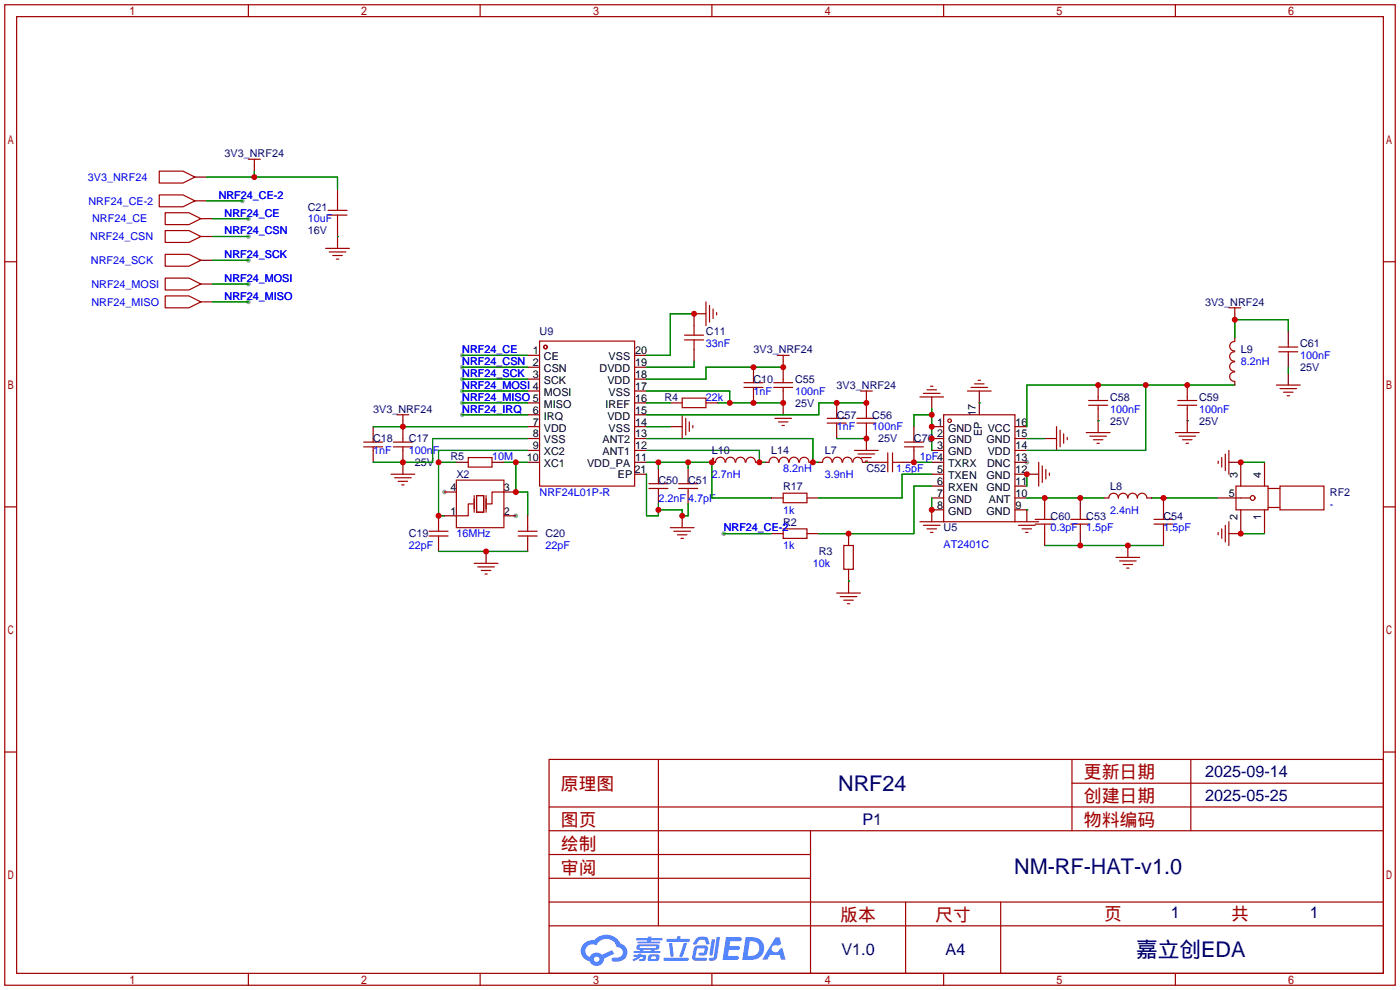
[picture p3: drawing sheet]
<svg xmlns="http://www.w3.org/2000/svg" width="299mm" height="212mm" viewBox="0 0 299 212" stroke-linecap="round" stroke-linejoin="round" font-family="sans-serif">
<g fill="#999">
<circle cx="219.5" cy="98.8" r=".51"/>
<circle cx="95" cy="105.2" r=".51"/>
<circle cx="110.2" cy="110.2" r=".51"/>
<circle cx="98.8" cy="75.9" r=".51"/>
<circle cx="98.8" cy="78.5" r=".51"/>
<circle cx="98.8" cy="81" r=".51"/>
<circle cx="98.8" cy="83.6" r=".51"/>
<circle cx="98.8" cy="86.1" r=".51"/>
<circle cx="98.8" cy="88.6" r=".51"/>
<circle cx="154.7" cy="114" r=".51"/>
<circle cx="53.1" cy="46.7" r=".51"/>
<circle cx="53.1" cy="50.5" r=".51"/>
<circle cx="53.1" cy="55.6" r=".51"/>
<circle cx="53.1" cy="60.7" r=".51"/>
<circle cx="53.1" cy="64.5" r=".51"/>
<circle cx="51.8" cy="42.9" r=".51"/>
</g>
<g fill="none" stroke="#a10000" stroke-width=".25">
<path d="M1 1h297.2v209.6h-297.2zM3.6 3.6h292.1v204.4h-292.1zM53.1 1v2.6M102.6 1v2.6M152.1 1v2.6M201.7 1v2.6M251.2 1v2.6M1 55.9h2.6M295.7 55.9h2.5M1 108.3h2.6M295.7 108.3h2.5M1 160.7h2.6"/>
<path d="M117.3 162.3h178.4v45.7h-178.4zM117.3 177.5h178.4M117.3 172.5h178.4M140.7 162.3v35.6M173.2 177.5v30.5M229.1 162.3v15.2M229.1 167.4h66.6M254.5 162.3v15.2M295.7 160.7h2.5M117.3 182.6h55.9M117.3 197.9h178.4M117.3 192.8h178.4"/>
<path d="M117.3 187.7h55.9M193.5 192.8v15.2M213.9 192.8v15.2M53.1 208v2.6M102.6 208v2.6M152.1 208v2.6M201.7 208v2.6M251.2 208v2.6"/>
</g>
<g fill="#5487ff">
<path d="M155.2 200.3h2.6a.48 .48 0 0 1 .7 .4 .48 .48 0 0 1-.6 .4h-1.8l-.2 1.1h1.9a.43 .43 0 0 1 .4 .4 .43 .43 0 0 1-.5 .4h-1.9l-.2 1.3h1.7a.45 .45 0 0 1 .5 .2 .45 .45 0 0 1-.1 .6h-3.3z"/>
<path d="M165.7 200.3h.9l.4 1.5-.8 .3a.84 .84 0 0 0-1.2 .3 .84 .84 0 0 0 .4 1.1 .84 .84 0 0 0 1.1-.4l.1-.2 .6-.3 .7 2.5h-1l-.2-1h-2.1l-.6 1h-1.1z"/>
<path d="M152.1 200.8h.7l-.5 3.1a.36 .36 0 0 1-.3 .3 .36 .36 0 0 1-.4-.3z"/>
<path d="M153.2 200.2h.7l-.6 4.3a1.13 1.13 0 0 1-1.8 .6l.2-.4h.7l.2-.2z"/>
<path d="M148.9 200.6l.6-.4h1a.77 .77 0 0 1 .9 .5l.3 1-.2 .2h-.5l-.3-.9-.2-.2-1 .1-.7 1-.6-.1-.1-.2z"/>
<path d="M148.4 202.4l.6-.3h1.7a.81 .81 0 0 1 .7 .5 .81 .81 0 0 1-.2 .8 .81 .81 0 0 1-.9 .8h-.7a.32 .32 0 0 1-.3-.3 .32 .32 0 0 1 .4-.3h.7l.2-.9-1.6 .1-.4 1.8 2.2 .1a.32 .32 0 0 1 .3 .4 .32 .32 0 0 1-.4 .2h-2.2l-.5-.3-.1-.5z"/>
<path d="M141.9 204.7h5a.33 .33 0 0 1 .3 .3 .33 .33 0 0 1-.3 .3h-4.9l-.2-.1z"/>
<path d="M146.1 201.5h.8l-.7 2a.98 .98 0 0 1-.7 1.1l-.3-.3z"/>
<path d="M143 201.6h.7l.3 2.5a.34 .34 0 0 1-.3 .4 .34 .34 0 0 1-.4-.3z"/>
<path d="M142.5 200.7h2.1l.3-.6h.6l-.1 .6h1.7a.32 .32 0 0 1 .4 .3 .32 .32 0 0 1-.4 .3h-4.5l-.2-.2z"/>
<path d="M135.5 204.1h.9l.1-.3h.6v.3h.8a.82 .82 0 0 1-.5 1.3h-.8v-.4l.7-.1 .1-.3a.68 .68 0 0 0-1 .4l-1.1 .4-.1-.4 .9-.5h-.7z"/>
<path d="M136 200.5h2.4l.1-.3h.7v.3h2.2l.2 .3-.2 .2h-2.3v.2h1.8l.2 .3-.2 .1h-4.5l-.1-.4h2l.1-.2h-2.3l-.1-.2z"/>
<path d="M159.4 200.3l-.8 4.9h1.7a2.5 2.5 0 0 0 3-2.5 2.5 2.5 0 0 0-3.1-2.4zM160.3 201.1a1.61 1.61 0 0 1 2 1.5 1.61 1.61 0 0 1-1.8 1.7h-.7z"/>
<path d="M136.2 202a.55 .55 0 0 0-.2 .8 .55 .55 0 0 0 .7 .2l.1 .3h-1.3v.3l5.4 .1 .3-.2-.2-.2h-1.2l.2-.3a.7 .7 0 0 0 .8-.3 .7 .7 0 0 0 0-.8l-4.2-.1zM136.8 202.3l3.3-.1 .1 .1-.2 .3h-3.2zM137.5 203h1.7l-.2 .3h-1.4z"/>
<path d="M138.6 204.2a1.05 1.05 0 0 0 0 1.2 2.91 2.91 0 0 0 2.2-.2 .98 .98 0 0 0 0-1.2h-1.6zM139.2 204.5l.9-.1 .1 .4-.2 .2-.8-.1z"/>
<path d="M124.9 201.6a2.23 2.23 0 0 0-.7 2.3 2.23 2.23 0 0 0 1.8 1.6 1.58 1.58 0 0 0 1.8 .9 1.58 1.58 0 0 0 1.3-1.5l2.2-1.1-.5-.7-2.1 1a1.65 1.65 0 0 0-2.7 .4 1.45 1.45 0 0 1-.8-1.9 1.45 1.45 0 0 1 2-.7l.3 .1a2.3 2.3 0 0 1 2.3-1.3 2.3 2.3 0 0 1 2 1.7 1.12 1.12 0 0 1 1.3 1 1.12 1.12 0 0 1-1.1 1.2h-.7a.45 .45 0 0 0-.6 .4 .45 .45 0 0 0 .5 .5 2.21 2.21 0 0 0 2.2-.5 2.21 2.21 0 0 0 .5-2.3 2.13 2.13 0 0 0-1.3-1.1 3.3 3.3 0 0 0-5.6-.7l-1.1 .1zM127 205a.57 .57 0 0 1 1.1 0 .57 .57 0 0 1-1.1 0z"/>
</g>
<g fill="none" stroke="#a10000" stroke-width=".25">
<path d="M34 36.6h5.1l2.6 1.2-2.6 1.3h-5.1zM53.1 34h2.5M54.4 34v1.3M34 41.7h5.1l2.6 1.2-2.6 1.3h-5.1zM35.3 49.3h5.1l2.5 1.2-2.5 1.3h-5.1zM35.3 54.4h5.1l2.5 1.2-2.5 1.3h-5.1zM35.3 59.4h5.1l2.5 1.3-2.5 1.3h-5.1zM35.3 45.5h5.1l2.5 1.2-2.5 1.3h-5.1zM69.6 53.1h5.1M70.1 46h4.1M70.1 45h4.1M70.4 53.8h3.5"/>
<path d="M71.1 54.6h2.1M71.9 55.4h.5M72.1 42.9v2.1M72.1 46v2M35.3 63.2h5.1l2.5 1.3-2.5 1.3h-5.1zM115.3 72.9h20.3v31h-20.3zM146.3 71.6h4.1M146.3 72.6h4.1M148.3 69.6v2M148.3 72.6v2.1M150.9 64.5v5.1M151.6 65.3v3.5"/>
<path d="M152.4 66v2.1M153.2 66.8v.5M166.1 75.9h2.6M167.4 75.9v1.3M262.6 65.8h2.6M263.9 77.3a1.01 1.01 0 0 0-1.1 1 1.01 1.01 0 0 0 1.1 1M263.9 75.2a1.01 1.01 0 0 0-1.1 1 1.01 1.01 0 0 0 1.1 1M263.9 73a1.01 1.01 0 0 0-1.1 1 1.01 1.01 0 0 0 1.1 1M263.9 79.5a1.01 1.01 0 0 0-1.1 1 1.01 1.01 0 0 0 1.1 1M263.9 65.8v1.3M273.3 75.2h4.1M273.3 74.2h4.1"/>
<path d="M275.3 73.4v.8M275.3 75.2v.7M77.7 95.5h4.1M77.7 94.5h4.1M79.8 93.7v.8M79.8 95.5v.8M84.1 95.5h4M84.1 94.5h4M84.8 88.6h2.6M86.1 88.6v1.3M86.1 93.7v.8M86.1 95.5v.8"/>
<path d="M100.1 97.8h5.1v2h-5.1zM145.8 85.1h5.1v2h-5.1zM145.8 88.6v5.1M146.6 89.4v3.6M147.3 90.2v2M148.1 90.9v.5M152.9 98.8a1.01 1.01 0 0 1 1-1.1 1.01 1.01 0 0 1 1.1 1.1M155.1 98.8a1.01 1.01 0 0 1 1-1.1 1.01 1.01 0 0 1 1 1.1M157.2 98.8a1.01 1.01 0 0 1 1.1-1.1 1.01 1.01 0 0 1 1 1.1M159 82.8h4.1M159 81.8h4.1M159.4 98.8a1.01 1.01 0 0 1 1-1.1 1.01 1.01 0 0 1 1.1 1.1"/>
<path d="M161 81v.8M161 82.8v.8M164.4 98.8a1.01 1.01 0 0 1 1-1.1 1.01 1.01 0 0 1 1 1.1M164.8 88.6h5.1M165.4 82.8h4M165.4 81.8h4M165.6 89.4h3.6M166.4 90.2h2M166.5 98.8a1.01 1.01 0 0 1 1-1.1 1.01 1.01 0 0 1 1 1.1M167.1 90.9h.5M167.4 81v.8M167.4 82.8v.8"/>
<path d="M168.7 98.8a1.01 1.01 0 0 1 1-1.1 1.01 1.01 0 0 1 1 1.1M170.9 98.8a1.01 1.01 0 0 1 1-1.1 1.01 1.01 0 0 1 1 1.1M175.8 98.8a1.01 1.01 0 0 1 1-1.1 1.01 1.01 0 0 1 1 1.1M176.8 89.4h4M176.8 90.4h4M178 98.8a1.01 1.01 0 0 1 1-1.1 1.01 1.01 0 0 1 1 1.1M178.8 88.6v.8M178.8 90.4v.8M180.1 98.8a1.01 1.01 0 0 1 1-1.1 1.01 1.01 0 0 1 1 1.1M182.3 98.8a1.01 1.01 0 0 1 1-1.1 1.01 1.01 0 0 1 1 1.1M182.6 96.3h5.1M183.1 89.4h4.1"/>
<path d="M183.1 90.4h4.1M183.4 97h3.5M183.9 83.6h2.5M184.1 97.8h2.1M184.9 98.6h.5M185.2 83.6v1.2M185.2 88.6v.8M185.2 90.4v.8M187.7 98.8h2M189.7 96.8v4M190.8 96.8v4M190.8 98.8h2"/>
<path d="M193.3 95.5h4.1M193.3 94.5h4.1M195.3 93.7v.8M195.3 95.5v.8M196.6 84.8h5.1M197.4 84.1h3.5M198.1 83.3h2.1M198.9 82.5h.5M201.7 88.6h15.2v22.9h-15.2zM206.8 83.6h5M207.5 82.8h3.6M208.3 82h2"/>
<path d="M209 81.3h.5M222 98.8v5.1M222.8 99.6v3.5M225.8 91.2v5.1M226.6 91.9v3.6M227.3 92.7v2M228.1 93.5v.5M232.2 92.5h5M232.7 86.6h4M232.7 85.6h4M232.9 93.2h3.6M233.7 94h2"/>
<path d="M234.4 94.7h.5M234.7 84.8v.8M234.7 86.6v.8M251.2 92.5h5.1M251.7 86.6h4.1M251.7 85.6h4.1M252 93.2h3.5M252.7 94h2.1M253.5 94.7h.5M253.7 84.8v.8M253.7 86.6v.8M260.3 98.6v.5"/>
<path d="M261.1 97.8v2M261.9 97v3.6M262.6 96.3v5M272.8 82.3h5.1M273.6 83.1h3.5M274.3 83.8h2.1M275.1 84.6h.5M83.6 101.3h5M84.3 102.1h3.6M85.1 102.9h2M85.9 103.6h.5M91.7 113.5h4.1"/>
<path d="M91.7 114.6h4.1M93.7 112.8v.7M93.7 114.6v.7M97.5 102.6h10.2v10.2h-10.2zM101.1 107.7h-1v2.5h-2.6M101.3 105.9v3.6M101.9 105.9h1.5v3.6h-1.5zM103.9 105.9v3.6M107.7 105.2h-2.5v2.5h-1.1M110.7 113.5h4.1M110.7 114.6h4.1M112.8 112.8v.7"/>
<path d="M112.8 114.6v.7M138.7 104.4h4M138.7 103.4h4M140.7 102.6v.8M140.7 104.4v.8M143.3 112.8h5M144 113.5h3.6M144.8 114.3h2M145 104.4h4.1M145 103.4h4.1M145.5 115.1h.5M147.1 102.6v.8"/>
<path d="M147.1 104.4v.8M167.4 105.4h5.1v2h-5.1zM167.4 113h5.1v2.1h-5.1zM180.3 116.6h2.1v5.1h-2.1zM196.6 111.5h5.1M197.4 112.3h3.5M198.1 113h2.1M198.9 113.8h.5M216.9 111.5h5.1M217.7 112.3h3.5M218.4 113h2.1M219.2 113.8h.5"/>
<path d="M221.2 111h4.1M221.2 112h4.1M223.3 109v2M223.3 112v2M223.5 100.3v2.1M224.3 101.1v.5M228.9 111h4M228.9 112h4M230.9 109v2M230.9 112v2M237 106.4a1.02 1.02 0 0 1 1-1 1.02 1.02 0 0 1 1 1 1.02 1.02 0 0 1 1-1 1.02 1.02 0 0 1 1 1 1.02 1.02 0 0 1 1.1-1 1.02 1.02 0 0 1 1 1 1.02 1.02 0 0 1 1-1 1.02 1.02 0 0 1 1 1M238.5 119.1h5.1"/>
<path d="M239.3 119.9h3.5M246.6 111h4.1M246.6 112h4.1M248.7 109v2M248.7 112v2M260.3 113.8v.5M261.1 113v2.1M261.9 112.3v3.5M262.6 111.5v5.1M264.2 103.9h6.8v5.1h-6.8zM265.2 106.4h2M271 108.5h2.6"/>
<path d="M271 104.4h2.6M273.6 103.9h9.4v5.1h-9.4zM101.3 120.4h5.1M102.1 121.2h3.6M102.9 121.9h2M103.6 122.7h.5M178.8 126.7h5.1M179.6 127.5h3.5M180.3 128.3h2.1M181.1 129h.5M240 120.6h2.1M240.8 121.4h.5"/>
<circle cx="116.6" cy="74.2" r=".38"/>
<circle cx="152.4" cy="98" r=".13"/>
<circle cx="202.9" cy="89.9" r=".38"/>
<circle cx="267.7" cy="106.4" r=".51"/>
</g>
<g fill="none" stroke="#870000" stroke-width=".25">
<path d="M41.7 37.8h2.5M54.4 35.3v1.3M41.7 42.9h2.5M42.9 50.5h2.6M42.9 55.6h2.6M42.9 46.7h2.6M72.1 40.4v2.5M72.1 48v5.1M42.9 60.7h2.6M42.9 64.5h2.6M112.8 75.9h2.5M112.8 78.5h2.5"/>
<path d="M135.6 75.9h2.6M135.6 78.5h2.6M148.3 74.7v2.5M150.9 67.1h-2.6v2.5M161 78.5v2.5M167.4 77.2v3.8M263.9 67.1v1.2M263.9 72.1v.8M275.3 70.9v2.5M275.3 75.9v2.6M275.3 79.8v2.5M79.8 91.2v2.5"/>
<path d="M79.8 96.3v2.5M86.1 89.9v3.8M86.1 96.3v5M97.5 98.8h2.6M105.2 98.8h2.5M112.8 81h2.5M112.8 83.6h2.5M112.8 86.1h2.5M112.8 88.6h2.5M112.8 91.2h2.5M112.8 93.7h2.5M112.8 96.3h2.5"/>
<path d="M112.8 98.8h2.5M135.6 81h2.6M135.6 83.6h2.6M135.6 86.1h2.6M135.6 88.6h2.6M135.6 91.2h2.6M135.6 93.7h2.6M135.6 96.3h2.6M135.6 98.8h2.6M143.3 86.1h2.5M143.3 91.2h2.5M150.9 86.1h2.5"/>
<path d="M152.1 98.8h.8M161 83.6v2.5M161.5 98.8h.8M163.6 98.8h.7M167.4 83.6v5M173 98.8h.7M175 98.8h.8M178.8 86.1v2.5M178.8 91.2v2.5M184.4 98.8h3.3M185.2 84.8v3.8M185.2 91.2v5.1"/>
<path d="M195.3 96.3v2.5h-2.5M195.3 91.2v2.5M199.1 91.2h2.6M199.1 93.7h2.6M199.1 96.3h2.6M199.1 98.8h2.6M199.1 84.8v2.6M209.3 83.6v5M216.9 91.2h2.6M216.9 93.7h2.6M216.9 96.3h2.6M216.9 98.8h2.6"/>
<path d="M223.3 93.7h2.5M234.7 82.3v2.5M234.7 87.4v5.1M253.7 82.3v2.5M253.7 87.4v5.1M262.6 98.8h2.6v5.1M263.9 81.5v.8M270.3 98.8v5.1M93.7 110.2v2.6M93.7 115.3v2.6M95 105.2h2.5M95 110.2h2.5"/>
<path d="M103.9 117.9v2.5M107.7 105.2h2.5M107.7 110.2h2.5M112.8 110.2v2.6M112.8 115.3v2.6M135.6 101.3h2.6M140.7 100.1v2.5M140.7 105.2v2.5M145.8 110.2v2.6M147.1 100.1v2.5M147.1 105.2v2.5M164.8 106.4h2.6"/>
<path d="M164.8 114h2.6M172.5 106.4h2.5M172.5 114h2.5M181.4 114v2.6M199.1 101.3h2.6M199.1 103.9h2.6M199.1 106.4h2.6M201.7 109h-2.6v2.5M216.9 101.3h5.1M216.9 103.9h2.6M216.9 106.4h2.6M216.9 109h2.6v2.5"/>
<path d="M223.3 106.4v2.6M223.3 114v2.6M230.9 106.4v2.6M230.9 114v2.6M236 106.4h1M241 116.6v2.5M245.1 106.4h1M248.7 106.4v2.6M248.7 114v2.6M260.1 106.4h5.1M265.2 109v5h-2.6M270.3 109v5"/>
<path d="M181.4 121.7v5"/>
</g>
<g fill="none" stroke="#008700" stroke-width=".25">
<path d="M44.2 37.8h27.9v2.6M54.4 36.6v1.2M44.2 42.9h7.6M45.5 46.7h7.6M45.5 50.5h7.6M45.5 55.6h7.6M72.1 50.5h.1M45.5 60.7h7.6M45.5 64.5h7.6M98.8 75.9h14M98.8 78.5h14M148.3 67.1h-5v8.8h-5.1"/>
<path d="M148.3 77.2v1.3h-10.1M167.4 78.5h-16.5v2.5h-12.7M275.3 70.9v-2.6h-11.4v3.8M275.3 78.5v1.3M79.8 91.2h33M93.7 98.8h3.8M98.8 81h14M98.8 83.6h14M98.8 86.1h14M98.8 88.6h14M107.7 98.8h5.1M110.2 98.8v6.4h2.6v5"/>
<path d="M112.8 96.3h-19.1v13.9h1.3M112.8 93.7h-20.3v5.1h-12.7M138.2 83.6h17.8v2.5M138.2 86.1h5.1M138.2 96.3h24.1v2.5h1.3M138.2 98.8h13.9v7.6h12.7M138.2 93.7h35.5v5.1h1.3M138.2 91.2h5.1M140.7 98.8v1.3M147.1 98.8v1.3M153.4 86.1h14M178.8 93.7h6.4"/>
<path d="M185.2 98.8h.1M185.2 86.1h-10.2v2.5h-36.8M195.3 98.8h3.8M199.1 88.6h-3.8v2.6M199.1 87.4v8.9M209.3 86.1h.1M219.5 93.7h3.8M234.7 89.9h.1M244.9 82.3v14h-25.4M253.7 89.9h.1M263.9 82.3h-44.4v8.9M265.2 98.8h5.1"/>
<path d="M93.7 117.9h19.1M138.2 101.3v8.9h2.5v-2.5M147.1 107.7v2.5h-1.3v-1.2h-5.1M154.7 114h10.1M199.1 101.3h-6.3v5.1h-17.8M199.1 106.4v2.6M199.1 103.9h-3.8v10.1h-20.3M219.5 109h.1M219.5 106.4h16.5M219.5 101.3v2.6M223.3 116.6h25.4M246.1 106.4h14"/>
<path d="M265.2 114h5.1M181.4 124.2h.1"/>
</g>
<g fill="#c00">
<circle cx="93.7" cy="110.2" r=".63"/>
<circle cx="93.7" cy="98.8" r=".63"/>
<circle cx="110.2" cy="105.2" r=".63"/>
<circle cx="110.2" cy="98.8" r=".63"/>
<circle cx="173.7" cy="98.8" r=".63"/>
<circle cx="162.3" cy="98.8" r=".63"/>
<circle cx="140.7" cy="98.8" r=".63"/>
<circle cx="147.1" cy="98.8" r=".63"/>
<circle cx="152.1" cy="98.8" r=".63"/>
<circle cx="145.8" cy="110.2" r=".63"/>
<circle cx="140.7" cy="109" r=".63"/>
<circle cx="195.3" cy="98.8" r=".63"/>
<circle cx="223.3" cy="106.4" r=".63"/>
<circle cx="230.9" cy="106.4" r=".63"/>
<circle cx="248.7" cy="106.4" r=".63"/>
<circle cx="230.9" cy="116.6" r=".63"/>
<circle cx="241" cy="116.6" r=".63"/>
<circle cx="199.1" cy="109" r=".63"/>
<circle cx="219.5" cy="101.3" r=".63"/>
<circle cx="199.1" cy="91.2" r=".63"/>
<circle cx="199.1" cy="93.7" r=".63"/>
<circle cx="199.1" cy="88.6" r=".63"/>
<circle cx="181.4" cy="114" r=".63"/>
<circle cx="265.2" cy="98.8" r=".63"/>
<circle cx="265.2" cy="114" r=".63"/>
<circle cx="54.4" cy="37.8" r=".63"/>
<circle cx="156" cy="86.1" r=".63"/>
<circle cx="161" cy="86.1" r=".63"/>
<circle cx="167.4" cy="86.1" r=".63"/>
<circle cx="185.2" cy="93.7" r=".63"/>
<circle cx="178.8" cy="86.1" r=".63"/>
<circle cx="185.2" cy="86.1" r=".63"/>
<circle cx="161" cy="78.5" r=".63"/>
<circle cx="167.4" cy="78.5" r=".63"/>
<circle cx="148.3" cy="67.1" r=".63"/>
<circle cx="234.7" cy="82.3" r=".63"/>
<circle cx="244.9" cy="82.3" r=".63"/>
<circle cx="253.7" cy="82.3" r=".63"/>
<circle cx="263.9" cy="68.3" r=".63"/>
<circle cx="86.1" cy="91.2" r=".63"/>
<circle cx="86.1" cy="98.8" r=".63"/>
<circle cx="103.9" cy="117.9" r=".63"/>
</g>
<g font-size="4.6" fill="#000080">
<text x="179.1" y="169">NRF24</text>
<text x="216.7" y="186.8">NM-RF-HAT-v1.0</text>
<text x="242.8" y="204.6">嘉立创EDA</text>
</g>
<g font-size="3.8" fill="#a00000">
<text x="231.6" y="166.4">更新日期</text>
<text x="119.9" y="168.9">原理图</text>
<text x="231.6" y="171.5">创建日期</text>
<text x="119.9" y="176.5">图页</text>
<text x="231.6" y="176.5">物料编码</text>
<text x="119.9" y="181.6">绘制</text>
<text x="119.9" y="186.7">审阅</text>
<text x="179.6" y="196.9">版本</text>
<text x="199.9" y="196.9">尺寸</text>
<text x="236" y="196.6">页</text>
<text x="263.1" y="196.6">共</text>
</g>
<g font-size="3.5" fill="#000080">
<text x="257.6" y="166.1">2025-09-14</text>
<text x="257.6" y="171.1">2025-05-25</text>
<text x="184.3" y="176.2">P1</text>
<text x="250.2" y="196.3">1</text>
<text x="280" y="196.3">1</text>
<text x="179.8" y="204.2">V1.0</text>
<text x="202.1" y="204.2">A4</text>
</g>
<g font-size="2.3" fill="#000080">
<text x="48" y="33.6">3V3_NRF24</text>
<text x="65.8" y="45">C21</text>
<text x="65.8" y="50.1">16V</text>
<text x="257.6" y="65.3">3V3_NRF24</text>
<text x="115.3" y="71.7">U9</text>
<text x="150.9" y="71.7">C11</text>
<text x="161" y="75.5">3V3_NRF24</text>
<text x="265.2" y="75.5">L9</text>
<text x="277.9" y="74.2">C61</text>
<text x="161" y="81.8">C10</text>
<text x="169.9" y="81.8">C55</text>
<text x="178.8" y="83.1">3V3_NRF24</text>
<text x="277.9" y="79.3">25V</text>
<text x="79.8" y="88.2">3V3_NRF24</text>
<text x="142" y="85.6">R4</text>
<text x="169.9" y="86.9">25V</text>
<text x="178.8" y="89.5">C57</text>
<text x="186.4" y="89.5">C56</text>
<text x="237.2" y="85.6">C58</text>
<text x="256.3" y="85.6">C59</text>
<text x="79.8" y="94.5">C18</text>
<text x="87.4" y="94.5">C17</text>
<text x="187.7" y="94.5">25V</text>
<text x="195.3" y="94.5">C70</text>
<text x="237.2" y="90.7">25V</text>
<text x="256.3" y="90.7">25V</text>
<text x="88.6" y="99.6">25V</text>
<text x="96.3" y="98.3">R5</text>
<text x="152.1" y="97.1">L10</text>
<text x="164.8" y="97.1">L14</text>
<text x="176.3" y="97.1">L7</text>
<text x="185.2" y="100.9">C52</text>
<text x="97.5" y="102.2">X2</text>
<text x="140.7" y="103.4">C50</text>
<text x="147.1" y="103.4">C51</text>
<text x="167.4" y="104.7">R17</text>
<text x="237.2" y="104.7">L8</text>
<text x="284.2" y="106">RF2</text>
<text x="167.4" y="112.3">R2</text>
<text x="201.7" y="113.6">U5</text>
<text x="224.5" y="111">C60</text>
<text x="232.2" y="111">C53</text>
<text x="248.7" y="111">C54</text>
<text x="87.4" y="114.9">C19</text>
<text x="116.6" y="114.9">C20</text>
<text x="175" y="118.7">R3</text>
</g>
<g font-size="2.3" fill="#00f">
<text x="18.8" y="38.7">3V3_NRF24</text>
<text x="18.9" y="43.7">NRF24_CE-2</text>
<text x="19.7" y="47.5">NRF24_CE</text>
<text x="46.7" y="42.5">NRF24_CE-2</text>
<text x="48" y="46.3">NRF24_CE</text>
<text x="65.8" y="47.5">10uF</text>
<text x="19.3" y="51.4">NRF24_CSN</text>
<text x="48" y="50.1">NRF24_CSN</text>
<text x="19.4" y="56.4">NRF24_SCK</text>
<text x="48" y="55.2">NRF24_SCK</text>
<text x="19.5" y="61.5">NRF24_MOSI</text>
<text x="19.5" y="65.3">NRF24_MISO</text>
<text x="48" y="60.2">NRF24_MOSI</text>
<text x="48" y="64.1">NRF24_MISO</text>
<text x="98.8" y="75.5">NRF24_CE</text>
<text x="150.9" y="74.2">33nF</text>
<text x="277.9" y="76.8">100nF</text>
<text x="98.8" y="78">NRF24_CSN</text>
<text x="98.8" y="80.6">NRF24_SCK</text>
<text x="98.8" y="83.1">NRF24_MOSI 4</text>
<text x="265.2" y="78">8.2nH</text>
<text x="98.8" y="85.6">NRF24_MISO 5</text>
<text x="98.8" y="88.2">NRF24_IRQ</text>
<text x="150.9" y="85.6">22k</text>
<text x="161" y="84.4">1nF</text>
<text x="169.9" y="84.4">100nF</text>
<text x="237.2" y="88.2">100nF</text>
<text x="256.3" y="88.2">100nF</text>
<text x="178.8" y="92">1nF</text>
<text x="186.4" y="92">100nF</text>
<text x="79.8" y="97.1">1nF</text>
<text x="87.4" y="97.1">100nF</text>
<text x="105.2" y="98.3">10M</text>
<text x="167.4" y="100.9">8.2nH</text>
<text x="191.5" y="100.9">1.5pF</text>
<text x="196.6" y="98.3">1pF4</text>
<text x="115.3" y="106">NRF24L01P-R</text>
<text x="140.7" y="107.2">2.2nF</text>
<text x="147.1" y="107.2">4.7pF</text>
<text x="152.1" y="102.2">2.7nH</text>
<text x="176.3" y="102.2">3.9nH</text>
<text x="154.7" y="113.6">NRF24_CE-2</text>
<text x="167.4" y="109.8">1k</text>
<text x="224.5" y="113.6">0.3pF</text>
<text x="232.2" y="113.6">1.5pF</text>
<text x="237.2" y="109.8">2.4nH</text>
<text x="248.7" y="113.6">1.5pF</text>
<text x="284.2" y="108.5">-</text>
<text x="87.4" y="117.4">22pF</text>
<text x="97.5" y="114.9">16MHz</text>
<text x="116.6" y="117.4">22pF</text>
<text x="167.4" y="117.4">1k</text>
<text x="201.7" y="117.1">AT2401C</text>
<text x="173.7" y="121.2">10k</text>
</g>
<g font-size="2.3">
<text x="113.9" y="75.7">1</text>
<text x="116.3" y="77">CE</text>
<text x="130.1" y="77">VSS</text>
<text x="135.8" y="75.7">20</text>
<text x="113.9" y="78.3">2</text>
<text x="113.9" y="80.8">3</text>
<text x="116.3" y="79.5">CSN</text>
<text x="116.3" y="82.1">SCK</text>
<text x="128.2" y="79.5">DVDD</text>
<text x="129.8" y="82.1">VDD</text>
<text x="135.8" y="83.3">17</text>
<text x="135.8" y="80.8">18</text>
<text x="135.8" y="78.3">19</text>
<text x="113.9" y="88.4">6</text>
<text x="116.3" y="84.6">MOSI</text>
<text x="116.3" y="87.1">MISO</text>
<text x="116.3" y="89.7">IRQ</text>
<text x="129.4" y="87.1">IREF</text>
<text x="129.8" y="89.7">VDD</text>
<text x="130.1" y="84.6">VSS</text>
<text x="135.8" y="88.4">15</text>
<text x="135.8" y="85.9">16</text>
<text x="208.6" y="89" transform="rotate(-90 208.6 89)">17</text>
<text x="113.9" y="91">7</text>
<text x="113.9" y="93.5">8</text>
<text x="116.3" y="92.2">VDD</text>
<text x="116.3" y="94.8">VSS</text>
<text x="128.8" y="94.8">ANT2</text>
<text x="130.1" y="92.2">VSS</text>
<text x="135.8" y="93.5">13</text>
<text x="135.8" y="91">14</text>
<text x="200.3" y="91">1</text>
<text x="200.3" y="93.5">2</text>
<text x="202.6" y="92.2">GND</text>
<text x="202.6" y="94.8">GND</text>
<text x="209.8" y="93.2" transform="rotate(-90 209.8 93.2)">EP</text>
<text x="210.8" y="94.8">GND</text>
<text x="211.1" y="92.2">VCC</text>
<text x="217" y="93.5">15</text>
<text x="217" y="91">16</text>
<text x="112.6" y="98.6">10</text>
<text x="113.9" y="96">9</text>
<text x="116.3" y="97.3">XC2</text>
<text x="116.3" y="99.8">XC1</text>
<text x="125.5" y="99.8">VDD_PA</text>
<text x="128.8" y="97.3">ANT1</text>
<text x="135.6" y="101.1">21</text>
<text x="135.8" y="98.6">11</text>
<text x="135.8" y="96">12</text>
<text x="200.3" y="96">3</text>
<text x="200.3" y="101.1">5</text>
<text x="202.6" y="97.3">GND</text>
<text x="202.6" y="99.8">TXRX</text>
<text x="211" y="99.8">DNC</text>
<text x="211.1" y="97.3">VDD</text>
<text x="217" y="101.1">12</text>
<text x="217" y="98.6">13</text>
<text x="217" y="96">14</text>
<text x="96.3" y="104.9">4</text>
<text x="107.7" y="104.9">3</text>
<text x="132" y="102.1">EP</text>
<text x="200.3" y="103.7">6</text>
<text x="200.3" y="106.2">7</text>
<text x="202.6" y="102.4">TXEN</text>
<text x="202.6" y="104.9">RXEN</text>
<text x="202.6" y="107.5">GND</text>
<text x="210.8" y="104.9">GND</text>
<text x="210.8" y="102.4">GND</text>
<text x="211.4" y="107.5">ANT</text>
<text x="217" y="106.2">10</text>
<text x="217" y="103.7">11</text>
<text x="262.6" y="106.2">5</text>
<text x="264.5" y="102.1" transform="rotate(-90 264.5 102.1)">3</text>
<text x="269.5" y="102.1" transform="rotate(-90 269.5 102.1)">4</text>
<text x="96.3" y="110">1</text>
<text x="107.7" y="110">2</text>
<text x="200.3" y="108.7">8</text>
<text x="202.6" y="110">GND</text>
<text x="210.8" y="110">GND</text>
<text x="217" y="108.7">9</text>
<text x="264.5" y="111" transform="rotate(-90 264.5 111)">2</text>
<text x="269.5" y="111" transform="rotate(-90 269.5 111)">1</text>
</g>
</svg>
